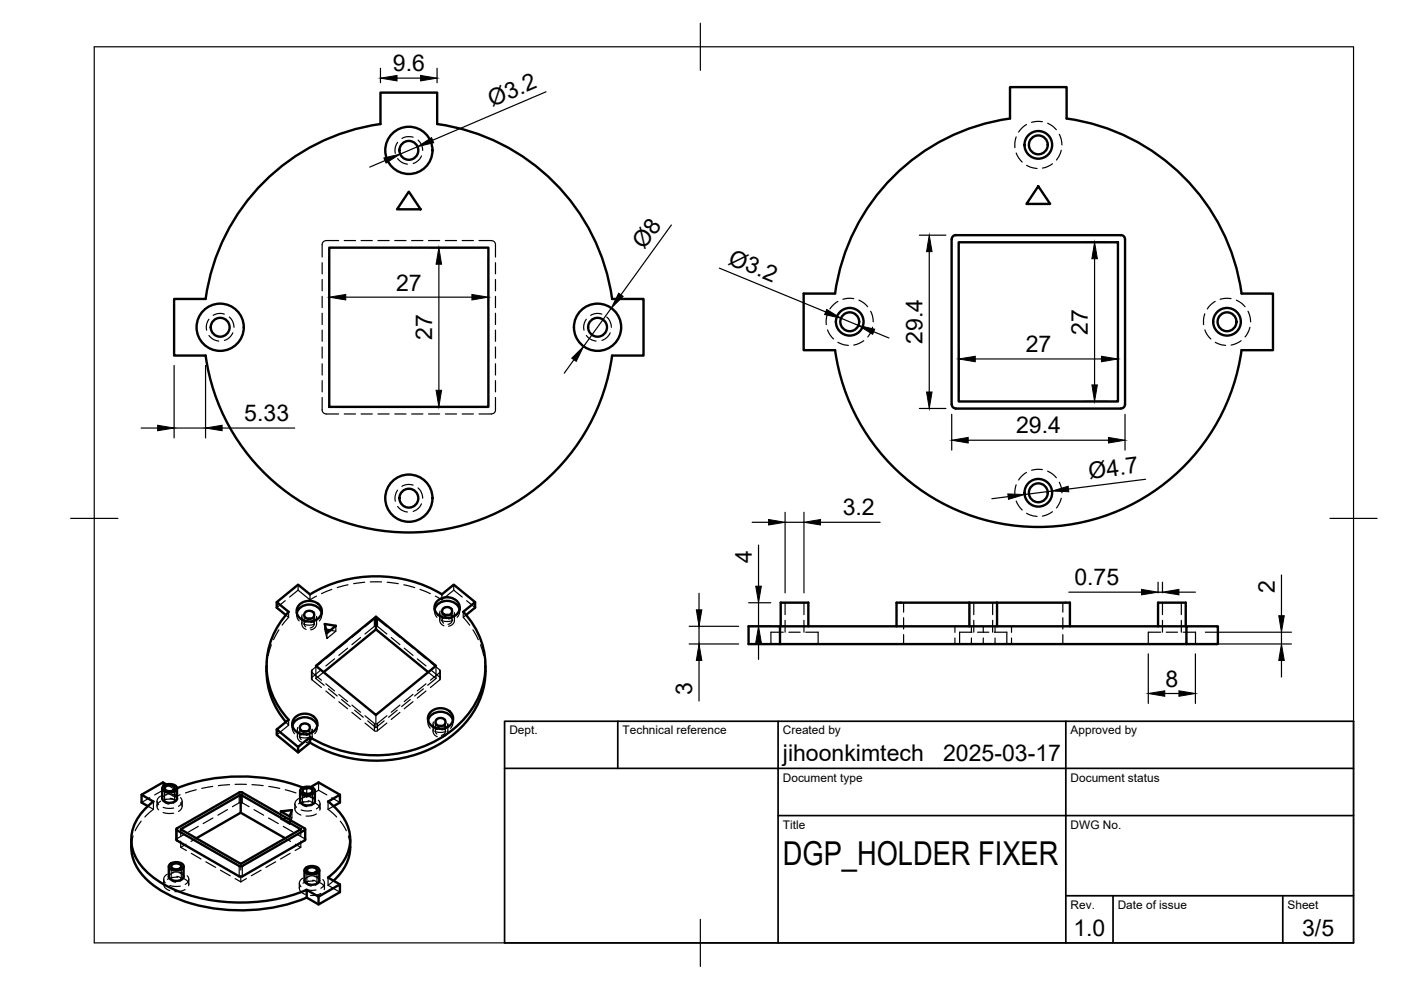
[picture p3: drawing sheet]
<svg xmlns="http://www.w3.org/2000/svg" width="297mm" height="210mm" viewBox="0 0 297 210" stroke-linecap="round" stroke-linejoin="round" font-family="sans-serif">
<!-- layer: Visible -->
<g fill="none" stroke="#000" stroke-width=".51">
<path d="M55.9 38.6a43.4 43.4 0 0 1 24.8-12.3v-6.7h12v6.7a43.5 43.5 0 0 1 37.1 37.1h6.6v12h-6.6a43.5 43.5 0 0 1-43.1 37.5 43.5 43.5 0 0 1-43.1-37.5h-6.7v-12h6.7a43.4 43.4 0 0 1 12.3-24.8zM220.1 39.5l2.6 3.7h-5.1zM69.8 52.5h33.7v33.8h-33.7zM86.7 40.6l2.5 3.8h-5zM201.8 50.7v35M202.6 49.9h35M202.7 49.8a.88 .88 0 0 0-.9 .9M203.3 51.4h33.7v33.7h-33.7zM237.6 49.8a.88 .88 0 0 1 .9 .9v35M177.1 74.2a43.5 43.5 0 0 0 43 37.5 43.5 43.5 0 0 0 43.1-37.5M177.1 74.2h-6.7v-12h6.7a43.5 43.5 0 0 1 37-37.1v-6.6h12v6.6a43.5 43.5 0 0 1 37.1 37.1h6.7v12h-6.7M201.8 85.7a.88 .88 0 0 0 .9 .9h34.9"/>
<path d="M238.5 85.7a.88 .88 0 0 1-.9 .9M58.7 127.7v1.1l1.9 1.6M61.2 129.7a16.3 16.3 0 0 0 0 22.9M62.9 130a2.83 2.83 0 0 1 2.7-1.8 2.83 2.83 0 0 1 2.6 1.8M63.7 128a2.85 2.85 0 0 1 4.5 1.3 2.71 2.71 0 0 1-1.7 2.4 2.71 2.71 0 0 1-2.8-.6 1.92 1.92 0 0 1 0-3.1zM64.8 129.7a.98 .98 0 0 1 1.4-.1 .98 .98 0 0 1 .1 1.4 .98 .98 0 0 1-1.4 .1 .98 .98 0 0 1-.1-1.4zM68.9 132.3l2.3 .4-1.9 1.5zM69.2 133.5l.8 .1M79.7 133.4l11.1 9.1M79.7 133.4l-11.1 9.1M79.7 130.8v2.6M92.2 129.2a2.83 2.83 0 0 1 2.6-1.8 2.83 2.83 0 0 1 2.6 1.8"/>
<path d="M92.9 127.3a2.85 2.85 0 0 1 4.6 1.3 2.71 2.71 0 0 1-1.8 2.3 2.71 2.71 0 0 1-2.8-.5 1.92 1.92 0 0 1 0-3.1zM93.7 126l2.5-2 4.5 3.7-2.5 2a16.4 16.4 0 0 1-.7 23.7 26.8 26.8 0 0 1-28.6 4.6l-3.2-1.7M93.7 126a27.4 27.4 0 0 0-28 0l-2.5-2-4.5 3.7 2.5 2M94 129a.98 .98 0 0 1 1.4-.2 .98 .98 0 0 1 .2 1.4 .98 .98 0 0 1-1.4 .1 .98 .98 0 0 1-.2-1.3zM100.7 127.7v1.1l-1.9 1.6M165.4 136.6v-3.8h-6.7v3.8h99.5v-3.8h-6.7v3.8M165.4 132.8h86.1M165.5 132.8v-5h5.9v5M205.5 127.8h5.9M205.5 127.8h-15.4v5M205.5 127.8v5M211.4 127.8h15.4v5"/>
<path d="M211.4 127.8v5M245.5 132.8v-5h5.9v5M56.5 141.2a17 17 0 0 0 4.1 11.9M58.7 154.7v1.1l4.5 3.7M61.2 152.6l-2.5 2.1 4.5 3.7 2.5-2.1M62 153.9a2.83 2.83 0 0 1 2.6-1.8 2.83 2.83 0 0 1 2.7 1.8M62.7 152a2.85 2.85 0 0 1 4.6 1.3 2.71 2.71 0 0 1-1.7 2.3 2.71 2.71 0 0 1-2.9-.5 1.92 1.92 0 0 1 0-3.1zM63.9 153.6a.98 .98 0 0 1 1.4-.1 .98 .98 0 0 1 .1 1.4 .98 .98 0 0 1-1.4 .1 .98 .98 0 0 1-.1-1.4zM65.7 156.3v1.2l-2.5 2v-1.1M67 141.2l12.7-10.4 12.7 10.4-12.7 10.4zM90.8 152.7a2.83 2.83 0 0 1 2.6-1.8 2.83 2.83 0 0 1 2.6 1.8M91.5 150.8a2.85 2.85 0 0 1 4.6 1.3 2.71 2.71 0 0 1-1.8 2.3 2.71 2.71 0 0 1-2.8-.5 1.92 1.92 0 0 1 0-3.1z"/>
<path d="M92.6 152.5a.98 .98 0 0 1 1.4-.2 .98 .98 0 0 1 .2 1.4 .98 .98 0 0 1-1.4 .2 .98 .98 0 0 1-.2-1.4zM102.9 141.2a18.1 18.1 0 0 1-9.8 16.6 27.5 27.5 0 0 1-27.4-.4M27.8 178a10.2 10.2 0 0 0 4.5 9.5 31.4 31.4 0 0 0 19.3 5.5 35.7 35.7 0 0 0 13.4-2.7M30 168.5l2.5 1.5M32.5 169.9a9.9 9.9 0 0 0-4.6 9 12.1 12.1 0 0 0 6.7 8.5 36.5 36.5 0 0 0 25.5 2.9l4.9-1.6M34.4 167.1v2.2M34.4 169.3a1.9 1.9 0 0 0 3.1 .3v-.3M34.6 166.7a2.07 2.07 0 0 1 2.9 .3 1.36 1.36 0 0 1-1.8 1 1.2 1.2 0 0 1-1.3-1zM35 166.9a1.32 1.32 0 0 1 2 .2 1.23 1.23 0 0 1-2.1 0zM35.3 166.3l-.8-.4-4.5 2.6v1.7l1.4 .7M37.4 175.8v2.2l.1 .2 13.2 7.6M37.5 175.6l13.4-7.6h.5l13.2 7.6"/>
<path d="M37.5 176l13.2 7.6h.7M37.5 175.6l-.1 .1 .1 .3M38.3 175.8l12.7-7.3 12.8 7.3-12.7 7.4zM41.6 177.7l9.4-5.4 9.5 5.4M51 168.5v3.8M59.5 172l2.4-.2-.5 1.3zM63.6 167.7v2.2a1.9 1.9 0 0 0 3.1 .3l.1-2.5M63.8 167.3a2.07 2.07 0 0 1 3 .2 1.36 1.36 0 0 1-1.8 1.1 1.2 1.2 0 0 1-1.4-1.1zM64.2 167a37.9 37.9 0 0 0-26.7 .1v2.2M64.2 167.5a1.32 1.32 0 0 1 2.1 .2 1.23 1.23 0 0 1-2.2 0zM64.6 176l-13.2 7.6M64.6 178.2l-13.2 7.6"/>
<path d="M64.6 175.6l.1 .3-.1 .1M64.7 175.8v2.2l-.1 .2M65.9 166.9l1.6-1 4.6 2.6M69.6 170l2.5-1.5v1.7l-1.4 .7M69.6 169.9a9.8 9.8 0 0 1 4.5 9.8 11.3 11.3 0 0 1-4.5 6.4l2.5 1.4M74.3 178a9.9 9.9 0 0 1-3.6 8.7M35.8 183.7v2.2a1.9 1.9 0 0 0 3.1 .3v-.3M36 183.3a2.07 2.07 0 0 1 2.9 .3 1.36 1.36 0 0 1-1.8 1 1.2 1.2 0 0 1-1.3-1zM36.4 183.5a1.32 1.32 0 0 1 2 .2 1.23 1.23 0 0 1-2.1 0zM38.9 183.7v2.2M50.7 185.8h.7M64.6 184.5v2.2a1.9 1.9 0 0 0 3 .3l.1-2.5"/>
<path d="M64.7 184.1a2.07 2.07 0 0 1 3 .3 1.36 1.36 0 0 1-1.8 1 1.2 1.2 0 0 1-1.3-1zM65 190.3v-1.6l2.5 1.4v1.7M65.1 184.3a1.32 1.32 0 0 1 2.1 .2 1.23 1.23 0 0 1-2.1 0zM67.5 190.1l4.6-2.6v1.7l-4.6 2.6-2.5-1.5"/>
<circle cx="86.7" cy="31.9" r="5"/>
<circle cx="86.7" cy="31.9" r="2"/>
<circle cx="220.1" cy="30.7" r="2"/>
<circle cx="220.1" cy="30.7" r="2.93"/>
<circle cx="46.7" cy="69.4" r="5"/>
<circle cx="46.7" cy="69.4" r="2"/>
<circle cx="126.7" cy="69.4" r="2"/>
<circle cx="126.7" cy="69.4" r="5"/>
<circle cx="180.2" cy="68.2" r="2"/>
<circle cx="180.2" cy="68.2" r="2.93"/>
<circle cx="260.1" cy="68.2" r="2"/>
<circle cx="260.1" cy="68.2" r="2.93"/>
<circle cx="86.7" cy="105.6" r="5"/>
<circle cx="86.7" cy="105.6" r="2"/>
<circle cx="220.1" cy="104.5" r="2"/>
<circle cx="220.1" cy="104.5" r="2.93"/>
</g>
<!-- layer: Hidden -->
<g fill="none" stroke="#000" stroke-width=".25">
<path d="M84.3 30.2l-.2 .3a2.78 2.78 0 0 0-.3 2M84.3 33.6v.1a2.99 2.99 0 0 0 2.1 1.1M87.6 29.1l-1.2-.1-1.2 .4M88.6 29.7l.7 .8 .3 1.4M89.4 33.1l-.7 1-1.1 .6M215.5 29l-.3 1.4v.9M215.5 32.4l.5 1.1 .7 .9M217.6 26.4l-.8 .6-.8 1M217.7 35.1l.7 .3 1.5 .3M221 25.8h-1.3l-1 .1M222.1 26.1l1.2 .7 .7 .7M223.1 34.7l-.9 .6-1.2 .3"/>
<path d="M224.6 28.5l.4 1 .1 1.2M225 31.8l-.5 1.4-.5 .7M68.3 55.7v2.4M68.3 59.3v2.4M71.8 51h-2.6a.86 .86 0 0 0-.9 .9v2.6M73 51h2.4M76.6 51h2.3M80.1 51h2.4M83.7 51h2.4M87.3 51h2.4M90.8 51h2.4M94.4 51h2.4"/>
<path d="M98 51h2.4M101.6 51h2.6a.86 .86 0 0 1 .9 .9v2.6M105.1 55.7v2.4M105.1 59.3v2.4M44.3 67.7l-.2 .3a2.78 2.78 0 0 0-.3 2M44.3 71.1v.1a2.99 2.99 0 0 0 2.1 1.1M47.6 66.6l-.2-.1a2.83 2.83 0 0 0-2.2 .4M48.6 67.2l.7 .8 .3 1.4M49.4 70.6l-.7 1-1.1 .6M68.3 62.8v2.4M68.3 66.4v2.4M68.3 70v2.4"/>
<path d="M68.3 73.6v2.3M68.3 77.1v2.4M105.1 62.8v2.4M105.1 66.4v2.4M105.1 70v2.4M105.1 73.6v2.3M105.1 77.1v2.4M124.3 67.7l-.2 .3a2.78 2.78 0 0 0-.3 2M124.3 71.1l.1 .1a2.87 2.87 0 0 0 2 1.1M127.6 66.6l-.2-.1a2.79 2.79 0 0 0-2.2 .4M128.7 67.2l.6 .8 .3 1.4M129.4 70.6l-.7 1-1.1 .6"/>
<path d="M175.5 66.5l-.3 1.4v.9M175.5 69.9l.5 1.1 .7 .9M177.7 63.9l-.9 .6-.8 1M177.7 72.6l1.3 .5 .9 .1M181 63.3h-1.3l-1 .2M182.1 63.6l1.2 .7 .7 .7M183.1 72.2l-.9 .6-1.2 .4M184.6 66l.4 1 .1 1.2M185 69.4l-.5 1.3-.5 .7M255.4 66.5l-.2 .8v1.5M255.5 69.9l.4 1.1 .8 .9M257.6 63.9l-.8 .6-.8 1"/>
<path d="M257.7 72.6l1.3 .5 .9 .1M261 63.3h-1.3l-1 .2M262.1 63.6l1.2 .7 .7 .7M263.1 72.2l-.9 .6-1.2 .4M264.6 66l.4 1 .2 1.2M265 69.4l-.5 1.3-.5 .7M68.3 84.3v2.6a.86 .86 0 0 0 .9 .9h2.6M68.3 80.7v2.4M73 87.8h2.4M76.6 87.8h2.3M80.1 87.8h2.4M83.7 87.8h2.4"/>
<path d="M87.3 87.8h2.4M90.8 87.8h2.4M94.4 87.8h2.4M98 87.8h2.4M105.1 84.3v2.6a.86 .86 0 0 1-.9 .9h-2.6M105.1 80.7v2.4M221 99.6l-1.3-.1-1 .2M222.1 99.9l1.2 .7 .7 .7M84.3 103.9l-.5 1.3v1.1M84.3 107.4v.1a2.88 2.88 0 0 0 2.1 1.1M87.6 102.9l-1.2-.2-1.2 .4M88.6 103.5h.1a2.97 2.97 0 0 1 .9 2.1"/>
<path d="M89.4 106.8l-.1 .2a2.79 2.79 0 0 1-1.7 1.4M215.5 102.8l-.3 1.4v.9M215.5 106.2l.5 1 .7 .9M217.6 100.2l-.8 .6-.8 1M217.7 108.8l1.3 .6 .9 .1M223.1 108.5l-.9 .6-1.2 .3M224.6 102.2l.4 1 .1 1.3M225 105.6l-.5 1.3-.5 .8M57.5 136.7l-.6 2.3M59.1 133.5l-1.1 2.1M60.5 127.4l-1.8 1.4M60.6 130.4l.6 .5"/>
<path d="M61.2 130.9l-1.4 1.6M61.2 129.7v1.2M62.9 129.6v.8M62.9 130a1.85 1.85 0 0 0 .5 1.6M63.2 125.1l2.5 2.1v-1.2M63.2 124v1.1M63.2 125.1l-1.8 1.5M64 130.8v1.5M64.1 131.9a1.18 1.18 0 0 0 .8 1.5M64.1 130.3a1.17 1.17 0 0 0 .8 1.6M64.4 132.3l1.2 .3 1.1-.3M64.5 130.4v1.9"/>
<path d="M64.8 131.2l1.1-.2 .8 .4M64.8 129.6l1.1-.1 .8 .4M65.4 131.4a.82 .82 0 0 0-.8 .6 .82 .82 0 0 0 .2 .9M66.3 131.7a.84 .84 0 0 1 .3 .9 .84 .84 0 0 1-.9 .6M66.6 130.4v1.9M67.1 126.4l-1.4 .8M67.1 132.2a1.32 1.32 0 0 1-1.2 1.3M67.1 130.7a1.36 1.36 0 0 1-1.2 1.3M67.1 130.8v1.5M68.2 130a1.9 1.9 0 0 1-.5 1.7M68.2 129.6v.8M68.9 132.3v1.1l.4 2"/>
<path d="M68.9 133.4l.3 .1M70 133.6l1.2 .2M70.4 125l-2.2 .9M70.9 139.7l-1.8 1.5M70.9 138.2l-1.8 1.5M71.2 132.7v1.1l-1.9 1.6v-1.2M73.7 137.4l-1.9 1.6M73.7 135.9l-1.9 1.5M73.8 124l-2.3 .6M76.5 135.2l-1.9 1.5M76.5 133.6l-1.9 1.5M77.3 123.5l-2.3 .3"/>
<path d="M77.4 134.4l2.2-1.7 .4 .1 2 1.6M77.4 132.9l2.3-1.8 .3 .1 2 1.7M78.5 123.4h2.4M82.1 123.5l2.4 .3M83 135.2l1.8 1.5M83 133.6l1.8 1.5M85.6 124l2.3 .6M85.7 137.4l1.9 1.6M85.7 135.9l1.9 1.5M88.5 139.7l1.8 1.5M88.5 138.2l1.8 1.5M89 125l2.2 .9"/>
<path d="M92.1 128.8v.8M92.2 129.2a1.85 1.85 0 0 0 .4 1.7M92.3 126.4l1.4 .8M93.2 130v1.5M93.3 131.1a1.17 1.17 0 0 0 .8 1.6M93.3 129.6a1.18 1.18 0 0 0 .8 1.5M93.6 131.5l1.2 .3 1.1-.2M93.7 126v1.2M93.7 129.6v1.9M94 130.4l.8-.2 1.1 .4M94 128.9l1.1-.2 .8 .4M94.6 130.7a.82 .82 0 0 0-.8 .5 .82 .82 0 0 0 .2 .9"/>
<path d="M95.5 130.9a.83 .83 0 0 1 .3 .9 .83 .83 0 0 1-.8 .6M95.9 129.6v1.9M96.2 124v1.1M96.2 125.1l1.8 1.5M96.2 125.1l-2.5 2.1M96.4 131.5a1.31 1.31 0 0 1-1.3 1.3M96.4 129.9a1.28 1.28 0 0 1-1.3 1.3M96.4 130v1.5M97.4 129.2a1.7 1.7 0 0 1-.5 1.7M97.5 128.8v.8M98.2 129.7v1.2M98.8 130.4l-.6 .5 1.4 1.7"/>
<path d="M98.9 127.4l1.8 1.4M100.3 133.5l1.1 2.1M101.9 136.7l.7 2.3M166.1 134h-2.7v2.6M166.5 127.8v2.5M166.5 131.5v2.5M167.3 134h2.4M170.5 127.8v2.5M170.5 131.5v2.5M170.8 134h2.7v2.6M191.6 127.8v2M191.6 131v2.4"/>
<path d="M191.6 134.5v2.1M202.5 132.8v1.3M202.5 135.3v1.3M206 132.8v1.3M206 135.3v1.3M206.1 134h-2.6v2.6M206.5 127.8v2.5M206.5 131.5v2.5M207.3 134h2.4M208.5 132.8v1.3M208.5 135.3v1.3M210.5 127.8v2.5"/>
<path d="M210.5 131.5v2.5M210.8 134h2.7v2.6M211 132.8v1.3M211 135.3v1.3M214.5 132.8v1.3M214.5 135.3v1.3M225.3 127.8v2M225.3 131v2.4M225.3 134.5v2.1M246.1 134h-2.6v2.6M246.5 127.8v2.5M246.5 131.5v2.5"/>
<path d="M247.3 134h2.4M250.5 127.8v2.5M250.5 131.5v2.5M250.8 134h2.7v2.6M56.6 140.2l-.1 2.1M60.6 153.1l.6 .7M61.2 152.6v1.2l-2.5 2M62 153.5v.8M62 153.9a1.75 1.75 0 0 0 .5 1.7M63.1 154.7v1.5M63.1 155.8a1.17 1.17 0 0 0 .8 1.5M63.1 154.2a1.18 1.18 0 0 0 .8 1.6"/>
<path d="M63.4 156.2l1.2 .3 1.2-.3M63.5 154.3v1.9M63.8 155.1l.8-.2 1.1 .4M63.8 153.6l1.1-.2 .8 .3M64.4 155.4a.82 .82 0 0 0-.8 .5 .82 .82 0 0 0 .3 .9M65.4 155.6a.83 .83 0 0 1 .2 .9 .83 .83 0 0 1-.8 .5M65.7 154.3v1.9M66 142.3v1.6M66.2 156.1a1.31 1.31 0 0 1-1.3 1.4M66.2 154.6a1.28 1.28 0 0 1-1.3 1.3M66.2 154.7v1.5M67 143.9l1.7 1.4"/>
<path d="M67 141.2v2.7M67.2 153.9a1.79 1.79 0 0 1-.5 1.7M67.3 153.5v.8M68.2 142l-2.2 1.8 .2 .3 2 1.7M68.2 140.4l-2.2 1.8 .2 .4 2 1.6M68.6 142.5l-1.6 1.4M69.1 146.5l1.8 1.5M69.1 145l1.8 1.5M69.6 146l1.9 1.6M71.8 148.8l1.9 1.5M71.8 147.2l1.9 1.6M72.4 148.3l1.9 1.5"/>
<path d="M74.6 151l1.9 1.5M74.6 149.5l1.9 1.5M75.2 150.6l1.8 1.5M77.4 153.3l2.3 1.7 .3-.1 2-1.6M77.4 151.8l2.2 1.7 .4-.1 2-1.6M78 152.8l1.7 1.5M79.7 151.6v2.7M81.4 152.8l-1.7 1.5M84.2 150.6l-1.8 1.5M84.8 151l-1.8 1.5M84.8 149.5l-1.8 1.5M87 148.3l-1.8 1.5"/>
<path d="M87.6 148.8l-1.9 1.5M87.6 147.2l-1.9 1.6M89.8 146l-1.9 1.6M90.3 146.5l-1.8 1.5M90.3 145l-1.8 1.5M90.7 152.4v.7M90.8 152.7a1.75 1.75 0 0 0 .4 1.7M90.8 142.5l1.6 1.4M91.2 142l2.2 1.8-.2 .3-2 1.7M91.2 140.4l2.2 1.8-.2 .4-2 1.6M91.8 153.5v1.5M91.9 154.6a1.18 1.18 0 0 0 .8 1.6"/>
<path d="M91.9 153.1a1.18 1.18 0 0 0 .8 1.6M92.2 155.1l1.2 .2 1.1-.2M92.3 153.1v1.9M92.4 143.9l-1.7 1.4M92.4 141.2v2.7M92.6 153.9l1.1-.1 .8 .3M92.6 152.4l1.1-.2 .8 .4M93.2 154.2a.82 .82 0 0 0-.8 .5 .82 .82 0 0 0 .2 1M93.4 142.3v1.6M94.1 154.4a.84 .84 0 0 1 .3 1 .84 .84 0 0 1-.8 .5M94.4 153.1v1.9M94.9 155a1.28 1.28 0 0 1-1.2 1.3"/>
<path d="M94.9 153.5a1.31 1.31 0 0 1-1.2 1.3M95 153.5v1.5M96 152.7a1.85 1.85 0 0 1-.5 1.7M96.1 152.4v.7M102.8 140.2l.1 2.1M28.2 177.2l-.4 2.5M29.9 174.1l-1.2 2M31.4 170.9l1.1 .7M31.7 169.1l-1.7 1.1M32.5 171.6l-1.8 1.6M32.5 170v1.6M33.3 169.9v1.1"/>
<path d="M34.1 169.9a1.1 1.1 0 0 0-.5 1.8M34.1 168.8a1.08 1.08 0 0 0-.5 1.8M34.5 167.5l-1.7 1M34.5 167.5l2.6 1.5M34.5 165.9v1.6M34.6 172.3l1.1 .2 1.1-.1M34.6 171.2l1.1 .2 1.1-.1M34.9 167.1v2.8M35.1 169.5l1.1-.1 1.1 .2M35.1 168.4l1.1-.1 1.1 .3M35.2 169.4a.49 .49 0 0 0-.3 .6 .49 .49 0 0 0 .5 .4l.5 .1M35.3 166.3l1.8 1.1"/>
<path d="M35.4 168.5l-.8 .3-.2 .5M36.1 169.3a.64 .64 0 0 1 .7 .2 .64 .64 0 0 1 0 .7l-.1 .1M36.6 168.5l.7 .3 .2 .5M37 167.1v2.8M37.1 167.4v1.6M37.5 167.1l-.4 .3M38.2 168.5l-1.1 .5M38.3 170.2a1.08 1.08 0 0 1-.5 1.8M38.3 169.1a1.1 1.1 0 0 1-.5 1.9M38.3 175.8v1.3M38.3 178.3v1.4M38.6 169.9v1.1"/>
<path d="M38.9 177l-1.5 1M39.5 179l-1.2 .7 1.2 .6M41.6 167.4l-2.3 .7M41.6 177.7l-1.1 .7M42 175.2l-2 1.2M45.1 166.7l-2.3 .5M45.1 173.4l-2 1.2M48.2 171.7l-2 1.1M48.7 166.4l-2.4 .2M49.3 171l1.6-.8h.5l1.4 .8M49.8 166.3h2.4M53.4 166.4l2.4 .2"/>
<path d="M53.8 171.7l2.1 1.1M56.9 173.4l2.1 1.2M57 166.7l2.3 .5M59.5 172v1.7l1.9 1.1M60 175.2l2.1 1.2M60.5 177.7l1.1 .7M60.5 167.4l2.3 .7M61.4 173.1v1.7l.5-1.4M61.9 171.8v1.6l-2.4 .3M62.5 170.4v1.1M62.6 171.2a1.43 1.43 0 0 0 1.2 1.6M62.6 179l1.2 .7-1.2 .6"/>
<path d="M63.1 177l1.6 1M63.3 169.3a1.1 1.1 0 0 0-.4 1.9M63.8 175.8v1.3M63.8 178.3v1.4M63.8 171.7l1.2 .3 1-.1M63.9 168.5l1.1 .5M64.1 167.7v2.7M64.2 167l.8 .4M64.3 169l1.1-.1 1.2 .2M64.4 170a.54 .54 0 0 0-.2 .7 .54 .54 0 0 0 .6 .3h.3M64.6 169l-.7 .4-.3 .5M65 167.4v1.6"/>
<path d="M65.3 169.8a.66 .66 0 0 1 .7 .2 .66 .66 0 0 1 .1 .8l-.2 .1M65.5 170h-1l-1.2 .4M65.8 169l.7 .4 .3 .5M65.9 166.9l-.9 .5M66.3 167.7v2.7M66.6 170.2a1.39 1.39 0 0 1 1.2 1.6M67.1 172.6l-.8 .3-1.4 .1M67.5 169.7a1.11 1.11 0 0 1-.4 1.8M67.5 165.9v1.6M67.9 170.4v1.1M69.3 168.5l-1.8-1-2.5 1.5M69.6 171.6l1.8 1.6"/>
<path d="M69.6 170v1.6M70.3 169.1l1.8 1.1M70.7 170.9l-1.1 .7M72.2 174.1l1.2 2M73.9 177.2l.4 2.5M34.7 186.4v1.1M34.8 187.2a1.39 1.39 0 0 0 1.2 1.6M35.5 185.3a1.1 1.1 0 0 0-.4 1.9M36 187.7l1.1 .3 1.1-.1M36.3 183.7v2.7M36.5 185l1.1-.1 1.1 .2M36.6 186a.53 .53 0 0 0-.3 .7 .53 .53 0 0 0 .7 .3h.3"/>
<path d="M36.8 185.1l-.8 .3-.2 .5M37.5 185.8a.64 .64 0 0 1 .7 .2 .64 .64 0 0 1 0 .8l-.1 .1M37.7 186l-1.5 .1-.7 .3M38 185.1l.7 .3 .2 .5M38.4 183.7v2.7M38.7 186.2a1.39 1.39 0 0 1 1.3 1.6M39.2 188.6l-1.1 .4-1 .1M39.7 185.7a1.08 1.08 0 0 1-.4 1.8M40 186.4v1.1M40.6 180.9l2 1.2M43.6 182.7l2.1 1.2M46.7 184.5l2.1 1.2"/>
<path d="M49.8 186.3l1.3 .7M51.1 183.2v1.3M51.1 185.7v1.3M52.2 186.3l-1.1 .7M55.4 184.5l-2.1 1.2M58.4 182.7l-2 1.2M61.5 180.9l-2 1.2M63.5 187.3v1M63.5 188.1a1.39 1.39 0 0 0 1.2 1.5M64.2 186.2a1.08 1.08 0 0 0-.4 1.8M64.8 188.6l1.1 .2 1.1-.1M65.1 184.5v2.8"/>
<path d="M65.3 185.8l1.1-.1 1.1 .2M65.4 186.8a.54 .54 0 0 0-.3 .7 .54 .54 0 0 0 .7 .3h.2M65.6 185.9l-.8 .3-.2 .5M66.3 186.6a.64 .64 0 0 1 .7 .2 .64 .64 0 0 1 0 .8l-.1 .1M66.4 186.8l-1.4 .1-.8 .4M66.7 185.9l.7 .3 .3 .5M67.2 184.5v2.8M67.5 187a1.39 1.39 0 0 1 1.2 1.6M68 189.4l-.7 .3-1.5 .2M68.5 186.5a1.1 1.1 0 0 1-.5 1.8M68.8 187.3v1M69.6 187.7l2.5 1.5"/>
<path d="M69.6 186.1v1.6M70.7 186.7l-1.1 1"/>
</g>
<!-- layer: Visible Narrow -->
<path d="M37.5 176v2.2M64.6 176v2.2M50.7 183.6v2.2M51.4 183.6v2.2" fill="none" stroke="#000" stroke-width=".25"/>
<!-- layer: Hidden Narrow -->
<path d="M79.4 131.2v1.6M80 131.2v1.6M66.2 142v2.1M79.4 153.4v1.5M80 153.4v1.5M93.2 142v2.1M37.5 175.6v.4M50.7 168v2.2M51.4 168v2.2M64.6 175.6v.4" fill="none" stroke="#000" stroke-width=".25"/>
<!-- layer: BORDER -->
<path d="M20 9.9h267v190h-267zM148.5 4.9v10M15 109.9h10M282 109.9h10M148.5 194.9v10" fill="none" stroke="#000" stroke-width=".25"/>
<!-- layer: TITLEBLOCK -->
<path d="M107 152.9h180v47h-180zM131 152.9v10M165 152.9v47M226 152.9v47M107 162.9h180M165 172.9h122M226 189.9h61M236 189.9v10M272 189.9v10" fill="none" stroke="#000" stroke-width=".36"/>
<!-- layer: FD_Dimensions -->
<g fill="none" stroke="#000" stroke-width=".25">
<path d="M80.7 14.5v3M84.2 16.6h5M92.7 14.5v3M115.8 19.5l-24.1 10.2M81.6 34.1l-3.2 1.3M88.5 31.1l-3.7 1.6M69.8 54.6v10.5M91 52.5h10.5M93 56v26.8M103.5 54.6v10.5M142.3 47.7l-10.6 14.8M152.5 56.8l22.6 9.3"/>
<path d="M194.9 49.9h5.7M197 53.4v29.7M230 51.4h4.9M232.1 54.9v26.7M36.9 77.5v15.4M43.6 77.5v15.4M73.3 63h26.8M121.7 76.3l-2.1 2.8M129.6 65.3l-5.9 8.1M178.3 67.5l3.7 1.5M185.2 70.3l3.3 1.4M203.3 74v9"/>
<path d="M206.8 76.1h26.7M237 74v9M29.9 90.8h3.5M36.9 90.8h6.7M47.1 90.8h15.4M91 86.3h10.5M194.9 86.6h5.7M201.8 87.8v7.6M205.3 93.3h29.7M230 85.1h4.9M238.5 87.8v7.6M159.5 110.7h3.5"/>
<path d="M160.8 115.6v8.7M166.5 108.6v17.1M166.5 110.7h4M170.5 108.6v17.1M174 110.7h12.6M213.8 105.3l-3.5 .4M223.1 104.1l-5.9 .8M242.9 101.6l-16.4 2.1M146.1 132.8h10.5M146.1 136.5h10.5M148.2 125.8v3.5M148.2 132.8v3.7"/>
<path d="M158.7 132.8h4.7M158.7 127.8h4.7M160.8 127.8v5M160.8 136.3v3.5M226.6 125.6h15.4M243.5 138.6v10.5M245.5 123.4v2.3M245.5 125.6h1M246.5 123.4v2.3M250 125.6h3.4M253.4 138.6v10.5M255.6 136.5h18.2"/>
<path d="M255.6 134h18.2M271.7 121.9v8.6M271.7 134v2.5M148.2 140v8.6M247 147h3M271.7 140v3.5"/>
</g>
<g fill="#000" stroke="#000" stroke-width=".21">
<path d="M80.7 16.6l3.5-.6v1.2zM89.2 16l3.5 .6-3.5 .6zM81.4 33.5l3.4-.8-2.9 1.9zM88.5 31.1l3-1.9 .4 1.1zM93 52.5l.6 3.5h-1.1zM197 49.9l.6 3.5h-1.2zM232.1 51.4l.6 3.5h-1.2zM69.8 63l3.5-.6v1.2zM100.1 62.4l3.4 .6-3.4 .6zM121.2 75.9l2.5-2.5-1.5 3.2zM131.2 62.2l.9 .6-2.5 2.5zM175.3 65.6l3 1.9-3.5-.8z"/>
<path d="M182 69l3.5 .8-.5 1.1zM203.3 76.1l3.5-.6v1.2zM233.5 75.5l3.5 .6-3.5 .6zM33.4 90.2l3.5 .6-3.5 .5zM43.6 90.8l3.5-.6v1.1zM92.5 82.8h1.1l-.6 3.5zM196.4 83.1h1.2l-.6 3.5zM201.8 93.3l3.5-.6v1.2zM231.5 81.6h1.2l-.6 3.5zM235 92.7l3.5 .6-3.5 .6zM163 110.1l3.5 .6-3.5 .6zM170.5 110.7l3.5-.6v1.2z"/>
<path d="M213.7 104.7l3.5 .2-3.4 1zM223.1 104.1l3.4-1 .1 1.2zM147.6 129.3h1.2l-.6 3.5zM160.8 132.8l.6 3.5h-1.2zM160.2 124.3h1.2l-.6 3.5zM242 125l3.5 .6-3.5 .5zM246.5 125.6l3.5-.6v1.1zM271.1 130.5h1.2l-.6 3.5zM148.2 136.5l.6 3.5h-1.2zM243.5 147l3.5-.5v1.1zM250 146.5l3.4 .5-3.4 .6zM271.7 136.5l.6 3.5h-1.2z"/>
</g>
<text font-size="7" x="166" y="183.4">DGP_HOLDER FIXER</text>
<g font-size="4.9">
<text x="83.3" y="15.1">9.6</text>
<text x="104.4" y="22.7" transform="rotate(-23 104.4 22.7)">Ø3.2</text>
<text x="136.6" y="53" transform="rotate(-54 136.6 53)">Ø8</text>
<text x="154.2" y="55.9" transform="rotate(22 154.2 55.9)">Ø3.2</text>
<text x="84" y="61.6">27</text>
<text x="230.7" y="70.9" transform="rotate(-90 230.7 70.9)">27</text>
<text x="91.7" y="72.1" transform="rotate(-90 91.7 72.1)">27</text>
<text x="195.6" y="73" transform="rotate(-90 195.6 73)">29.4</text>
<text x="217.5" y="74.7">27</text>
<text x="51.8" y="89.3">5.33</text>
<text x="215.4" y="91.9">29.4</text>
<text x="231" y="101.6" transform="rotate(-7 231 101.6)">Ø4.7</text>
<text x="178.7" y="109.3">3.2</text>
<text x="159.4" y="119.5" transform="rotate(-90 159.4 119.5)">4</text>
<text x="227.8" y="124.1">0.75</text>
<text x="270.3" y="125.8" transform="rotate(-90 270.3 125.8)">2</text>
<text x="146.7" y="147.4" transform="rotate(-90 146.7 147.4)">3</text>
<text x="247.1" y="145.6">8</text>
<text x="166" y="161.4">jihoonkimtech</text>
<text x="200" y="161.4">2025-03-17</text>
<text x="227.6" y="198.6">1.0</text>
<text x="276.1" y="198.6">3/5</text>
</g>
<g font-size="2.5">
<text x="108" y="155.7">Dept.</text>
<text x="132" y="155.7">Technical reference</text>
<text x="166" y="155.7">Created by</text>
<text x="227" y="155.7">Approved by</text>
<text x="166" y="165.7">Document type</text>
<text x="227" y="165.7">Document status</text>
<text x="166" y="175.7">Title</text>
<text x="227" y="175.7">DWG No.</text>
<text x="227" y="192.7">Rev.</text>
<text x="237" y="192.7">Date of issue</text>
<text x="273" y="192.7">Sheet</text>
</g>
</svg>
